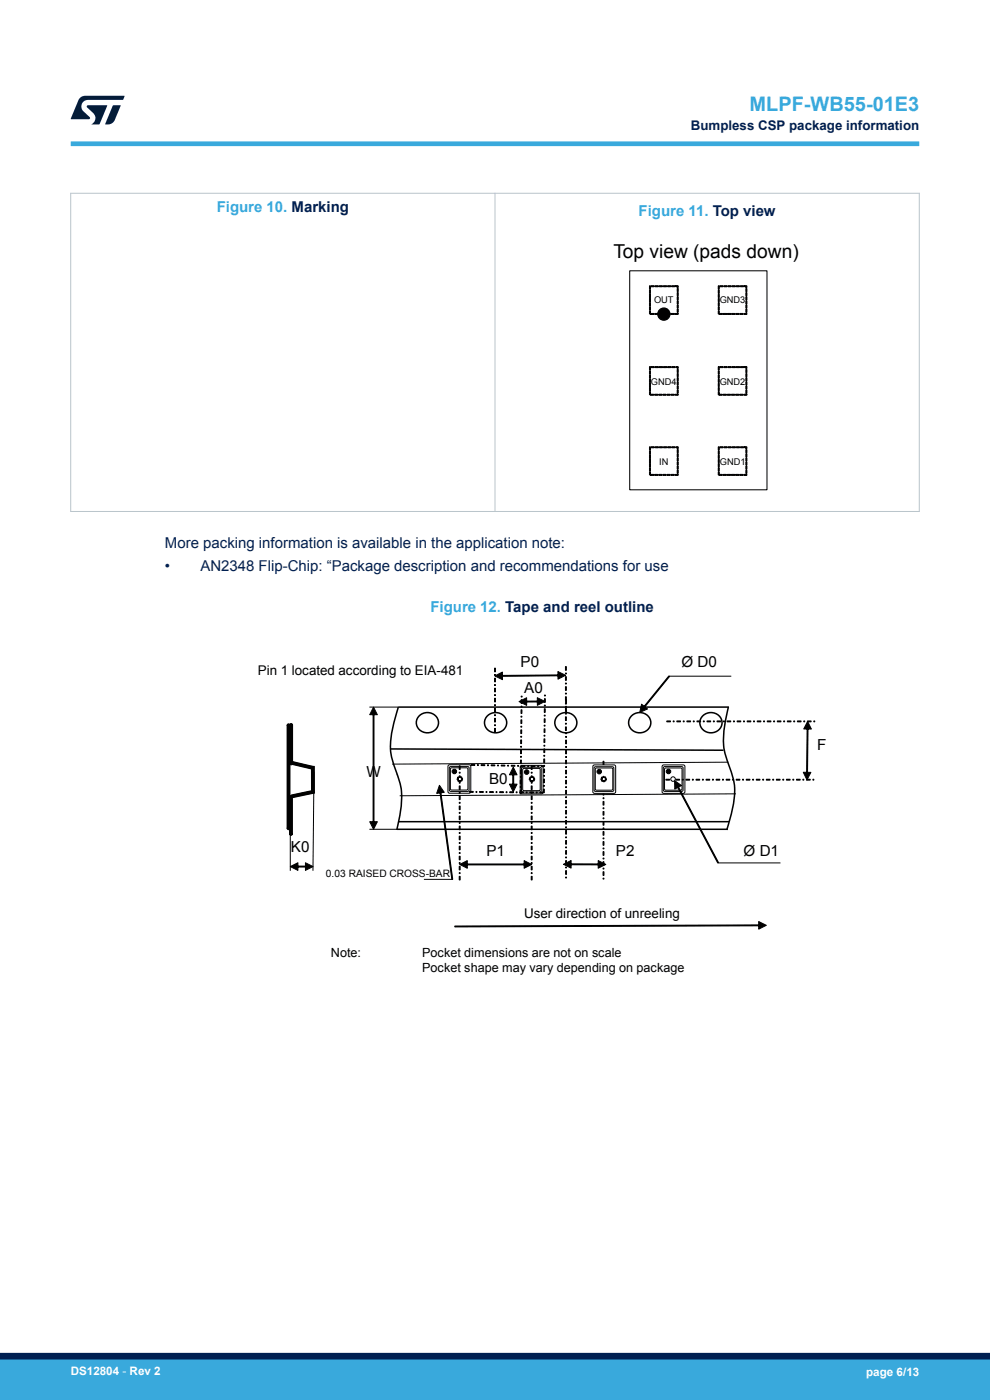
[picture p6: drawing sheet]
<svg xmlns="http://www.w3.org/2000/svg" width="210mm" height="297mm" viewBox="0 0 210 297" stroke-linecap="round" stroke-linejoin="round" font-family="sans-serif">
<path d="M133.6 57.4h29.1v46.5h-29.1z" fill="none" stroke="#010101" stroke-width=".22"/>
<path d="M137.8 65.9h.2v.7h-.2zM137.8 65.1h.2v.6h-.2zM137.8 64.2h.2v.7h-.2zM137.8 63.3h.2v.7h-.2zM137.8 62.5h.2v.6h-.2zM137.8 61.6h.2v.6h-.2zM137.8 60.6l.1 .2 .1-.1v.7h-.2zM138.1 60.6h.7v.2h-.7zM139 60.6h.6v.2h-.6zM139.9 60.6h.6v.2h-.6zM140.7 60.6h.7v.2h-.7zM141.6 60.6h.7v.2h-.7zM142.5 60.6h.6v.2h-.6zM143.4 60.6h.4l.1 .4h-.3v-.3l.2 .1h-.4zM143.6 61.2h.3v.6h-.3zM143.6 62.1h.3v.6h-.3zM143.6 62.9h.3v.7h-.3zM143.6 63.8h.3v.7h-.3zM143.6 64.7h.3v.6h-.3zM143.6 65.6h.3v.6h-.3zM143.3 66.5h.5l-.2 .1v-.2h.3v.2l-.6 .1zM142.4 66.5h.7v.2h-.7zM141.5 66.5h.7v.2h-.7zM140.6 66.5h.7v.2h-.7zM139.8 66.5h.6v.2h-.6zM138.9 66.5h.7v.2h-.7zM138 66.5h.7v.2h-.7z" fill="#010101"/>
<g fill="none" stroke="#010101" stroke-width=".21">
<path d="M137.8 65.9h.2v.7h-.2zM137.8 65.1h.2v.6h-.2zM137.8 64.2h.2v.7h-.2zM137.8 63.3h.2v.7h-.2zM137.8 62.5h.2v.6h-.2zM137.8 61.6h.2v.6h-.2zM137.8 60.6l.1 .2 .1-.1v.7h-.2zM138 66.5h.7v.2h-.7zM138.1 60.6h.7v.2h-.7zM138.9 66.5h.7v.2h-.7zM139 60.6h.6v.2h-.6zM139.8 66.5h.6v.2h-.6z"/>
<path d="M139.9 60.6h.6v.2h-.6zM140.6 66.5h.7v.2h-.7zM140.7 60.6h.7v.2h-.7zM141.5 66.5h.7v.2h-.7zM141.6 60.6h.7v.2h-.7zM142.4 66.5h.7v.2h-.7zM142.5 60.6h.6v.2h-.6zM143.3 66.5h.5l-.2 .1v-.2h.3v.2l-.6 .1zM143.4 60.6h.4l.1 .4h-.3v-.3l.2 .1h-.4zM143.6 61.2h.3v.6h-.3zM143.6 62.1h.3v.6h-.3zM143.6 62.9h.3v.7h-.3z"/>
<path d="M143.6 63.8h.3v.7h-.3zM143.6 64.7h.3v.6h-.3zM143.6 65.6h.3v.6h-.3z"/>
</g>
<path d="M152.4 65.9h.2v.7h-.2zM152.4 65.1h.2v.6h-.2zM152.4 64.2h.2v.7h-.2zM152.4 63.3h.2v.7h-.2zM152.4 62.5h.2v.6h-.2zM152.4 61.6h.2v.6h-.2zM152.4 60.6l.1 .2 .1-.1v.7h-.2zM152.7 60.6h.7v.2h-.7zM153.6 60.6h.6v.2h-.6zM154.4 60.6h.7v.2h-.7zM155.3 60.6h.7v.2h-.7zM156.2 60.6h.6v.2h-.6zM157.1 60.6h.6v.2h-.6zM157.9 60.6h.5v.4h-.2v-.3l.1 .1h-.4zM158.2 61.2h.2v.7h-.2zM158.2 62.1h.2v.6h-.2zM158.2 63h.2v.6h-.2zM158.2 63.8h.2v.7h-.2zM158.2 64.7h.2v.7h-.2zM158.2 65.6h.2v.6h-.2zM157.8 66.5h.5l-.1 .1v-.1h.2v.1l-.6 .1zM156.9 66.5h.7v.2h-.7zM156.1 66.5h.6v.2h-.6zM155.2 66.5h.7v.2h-.7zM154.3 66.5h.7v.2h-.7zM153.5 66.5h.6v.2h-.6zM152.6 66.5h.6v.2h-.6z" fill="#010101"/>
<g fill="none" stroke="#010101" stroke-width=".21">
<path d="M152.4 65.9h.2v.7h-.2zM152.4 65.1h.2v.6h-.2zM152.4 64.2h.2v.7h-.2zM152.4 63.3h.2v.7h-.2zM152.4 62.5h.2v.6h-.2zM152.4 61.6h.2v.6h-.2zM152.4 60.6l.1 .2 .1-.1v.7h-.2zM152.6 66.5h.6v.2h-.6zM152.7 60.6h.7v.2h-.7zM153.5 66.5h.6v.2h-.6zM153.6 60.6h.6v.2h-.6zM154.3 66.5h.7v.2h-.7z"/>
<path d="M154.4 60.6h.7v.2h-.7zM155.2 66.5h.7v.2h-.7zM155.3 60.6h.7v.2h-.7zM156.1 66.5h.6v.2h-.6zM156.2 60.6h.6v.2h-.6zM156.9 66.5h.7v.2h-.7zM157.1 60.6h.6v.2h-.6zM157.8 66.5h.5l-.1 .1v-.1h.2v.1l-.6 .1zM157.9 60.6h.5v.4h-.2v-.3l.1 .1h-.4zM158.2 61.2h.2v.7h-.2zM158.2 62.1h.2v.6h-.2zM158.2 63h.2v.6h-.2z"/>
<path d="M158.2 63.8h.2v.7h-.2zM158.2 64.7h.2v.7h-.2zM158.2 65.6h.2v.6h-.2z"/>
</g>
<path d="M137.8 83.1h.2v.6h-.2zM137.8 82.2h.2v.7h-.2zM137.8 81.3h.2v.7h-.2zM137.8 80.5h.2v.6h-.2zM137.8 79.6h.2v.6h-.2zM137.8 78.7h.2v.7h-.2zM137.8 77.8h.1v.2l.1-.1v.6h-.2zM138.1 77.8h.7v.2h-.7zM139 77.8h.7v.2h-.7zM139.9 77.8h.6v.2h-.6zM140.7 77.8h.7v.2h-.7zM141.6 77.8h.7v.2h-.7zM142.5 77.8h.7v.2h-.7zM143.4 77.8h.4l.1 .3h-.3v-.2l.2 .1h-.4zM143.6 78.4h.3v.6h-.3zM143.6 79.2h.3v.7h-.3zM143.6 80.1h.3v.7h-.3zM143.6 81h.3v.6h-.3zM143.6 81.9h.3v.6h-.3zM143.6 82.7h.3v.7h-.3zM143.2 83.6h.6l-.2 .1v-.1h.3v.1l-.7 .2zM142.4 83.6h.6v.3h-.6zM141.5 83.6h.6v.3h-.6zM140.6 83.6h.7v.3h-.7zM139.7 83.6h.7v.3h-.7zM138.9 83.6h.6v.3h-.6zM138 83.6h.6v.3h-.6z" fill="#010101"/>
<g fill="none" stroke="#010101" stroke-width=".21">
<path d="M137.8 79.6h.2v.6h-.2zM137.8 78.7h.2v.7h-.2zM137.8 77.8h.1v.2l.1-.1v.6h-.2zM138.1 77.8h.7v.2h-.7zM139 77.8h.7v.2h-.7zM139.9 77.8h.6v.2h-.6zM140.7 77.8h.7v.2h-.7zM141.6 77.8h.7v.2h-.7zM142.5 77.8h.7v.2h-.7zM143.4 77.8h.4l.1 .3h-.3v-.2l.2 .1h-.4zM143.6 78.4h.3v.6h-.3zM143.6 79.2h.3v.7h-.3z"/>
<path d="M137.8 83.1h.2v.6h-.2zM137.8 82.2h.2v.7h-.2zM137.8 81.3h.2v.7h-.2zM137.8 80.5h.2v.6h-.2zM138 83.6h.6v.3h-.6zM138.9 83.6h.6v.3h-.6zM139.7 83.6h.7v.3h-.7zM140.6 83.6h.7v.3h-.7zM141.5 83.6h.6v.3h-.6zM142.4 83.6h.6v.3h-.6zM143.2 83.6h.6l-.2 .1v-.1h.3v.1l-.7 .2zM143.6 80.1h.3v.7h-.3z"/>
<path d="M143.6 81h.3v.6h-.3zM143.6 81.9h.3v.6h-.3zM143.6 82.7h.3v.7h-.3z"/>
</g>
<path d="M152.4 83.1h.2v.6h-.2zM152.4 82.2h.2v.7h-.2zM152.4 81.3h.2v.7h-.2zM152.4 80.5h.2v.6h-.2zM152.4 79.6h.2v.6h-.2zM152.4 78.7h.2v.7h-.2zM152.4 77.8h.1v.2l.1-.1v.6h-.2zM152.7 77.8h.7v.2h-.7zM153.6 77.8h.6v.2h-.6zM154.5 77.8h.6v.2h-.6zM155.3 77.8h.7v.2h-.7zM156.2 77.8h.7v.2h-.7zM157.1 77.8h.6v.2h-.6zM158 77.8h.4v.4h-.2v-.3l.1 .1h-.3zM158.2 78.4h.2v.6h-.2zM158.2 79.3h.2v.6h-.2zM158.2 80.1h.2v.7h-.2zM158.2 81h.2v.7h-.2zM158.2 81.9h.2v.6h-.2zM158.2 82.8h.2v.6h-.2zM157.8 83.6h.5l-.1 .1 .2-.1v.1l-.6 .2zM156.9 83.6h.7v.3h-.7zM156 83.6h.7v.3h-.7zM155.2 83.6h.6v.3h-.6zM154.3 83.6h.6v.3h-.6zM153.4 83.6h.7v.3h-.7zM152.5 83.6h.7v.3h-.7z" fill="#010101"/>
<g fill="none" stroke="#010101" stroke-width=".21">
<path d="M152.4 79.6h.2v.6h-.2zM152.4 78.7h.2v.7h-.2zM152.4 77.8h.1v.2l.1-.1v.6h-.2zM152.7 77.8h.7v.2h-.7zM153.6 77.8h.6v.2h-.6zM154.5 77.8h.6v.2h-.6zM155.3 77.8h.7v.2h-.7zM156.2 77.8h.7v.2h-.7zM157.1 77.8h.6v.2h-.6zM158 77.8h.4v.4h-.2v-.3l.1 .1h-.3zM158.2 78.4h.2v.6h-.2zM158.2 79.3h.2v.6h-.2z"/>
<path d="M152.4 83.1h.2v.6h-.2zM152.4 82.2h.2v.7h-.2zM152.4 81.3h.2v.7h-.2zM152.4 80.5h.2v.6h-.2zM152.5 83.6h.7v.3h-.7zM153.4 83.6h.7v.3h-.7zM154.3 83.6h.6v.3h-.6zM155.2 83.6h.6v.3h-.6zM156 83.6h.7v.3h-.7zM156.9 83.6h.7v.3h-.7zM157.8 83.6h.5l-.1 .1 .2-.1v.1l-.6 .2zM158.2 80.1h.2v.7h-.2z"/>
<path d="M158.2 81h.2v.7h-.2zM158.2 81.9h.2v.6h-.2zM158.2 82.8h.2v.6h-.2z"/>
</g>
<path d="M137.8 100.1h.2v.6h-.2zM137.8 99.2h.2v.7h-.2zM137.8 98.3h.2v.7h-.2zM137.8 97.5h.2v.6h-.2zM137.8 96.6h.2v.7h-.2zM137.8 95.7h.2v.7h-.2zM137.8 94.8h.1v.2l.1-.1v.6h-.2zM138.1 94.8h.7v.2h-.7zM139 94.8h.7v.2h-.7zM139.9 94.8h.6v.2h-.6zM140.7 94.8h.7v.2h-.7zM141.6 94.8h.7v.2h-.7zM142.5 94.8h.7v.2h-.7zM143.4 94.8h.4l.1 .4h-.3v-.3l.2 .1h-.4zM143.6 95.4h.3v.6h-.3zM143.6 96.2h.3v.7h-.3zM143.6 97.1h.3v.7h-.3zM143.6 98h.3v.6h-.3zM143.6 98.9h.3v.6h-.3zM143.6 99.7h.3v.7h-.3zM143.2 100.6h.6l-.2 .1v-.1h.3v.1l-.7 .2zM142.4 100.6h.6v.3h-.6zM141.5 100.6h.6v.3h-.6zM140.6 100.6h.7v.3h-.7zM139.7 100.6h.7v.3h-.7zM138.9 100.6h.6v.3h-.6zM138 100.6h.6v.3h-.6z" fill="#010101"/>
<g fill="none" stroke="#010101" stroke-width=".21">
<path d="M137.8 99.2h.2v.7h-.2zM137.8 98.3h.2v.7h-.2zM137.8 97.5h.2v.6h-.2zM137.8 96.6h.2v.7h-.2zM137.8 95.7h.2v.7h-.2zM137.8 94.8h.1v.2l.1-.1v.6h-.2zM138.1 94.8h.7v.2h-.7zM139 94.8h.7v.2h-.7zM139.9 94.8h.6v.2h-.6zM140.7 94.8h.7v.2h-.7zM141.6 94.8h.7v.2h-.7zM142.5 94.8h.7v.2h-.7z"/>
<path d="M143.4 94.8h.4l.1 .4h-.3v-.3l.2 .1h-.4zM143.6 95.4h.3v.6h-.3zM143.6 96.2h.3v.7h-.3zM143.6 97.1h.3v.7h-.3zM143.6 98h.3v.6h-.3zM143.6 98.9h.3v.6h-.3zM143.6 99.7h.3v.7h-.3zM137.8 100.1h.2v.6h-.2zM138 100.6h.6v.3h-.6zM138.9 100.6h.6v.3h-.6zM139.7 100.6h.7v.3h-.7zM140.6 100.6h.7v.3h-.7z"/>
<path d="M141.5 100.6h.6v.3h-.6zM142.4 100.6h.6v.3h-.6zM143.2 100.6h.6l-.2 .1v-.1h.3v.1l-.7 .2z"/>
</g>
<path d="M152.4 100.1h.2v.6h-.2zM152.4 99.2h.2v.7h-.2zM152.4 98.3h.2v.7h-.2zM152.4 97.5h.2v.6h-.2zM152.4 96.6h.2v.7h-.2zM152.4 95.7h.2v.7h-.2zM152.4 94.8h.1v.2l.1-.1v.6h-.2zM152.7 94.8h.7v.2h-.7zM153.6 94.8h.6v.2h-.6zM154.5 94.8h.6v.2h-.6zM155.3 94.8h.7v.2h-.7zM156.2 94.8h.7v.2h-.7zM157.1 94.8h.6v.2h-.6zM158 94.8h.4v.4h-.2v-.3l.1 .1h-.3zM158.2 95.4h.2v.6h-.2zM158.2 96.3h.2v.6h-.2zM158.2 97.1h.2v.7h-.2zM158.2 98h.2v.7h-.2zM158.2 98.9h.2v.6h-.2zM158.2 99.8h.2v.6h-.2zM157.8 100.6h.5l-.1 .1 .2-.1v.1l-.6 .2zM156.9 100.6h.7v.3h-.7zM156 100.6h.7v.3h-.7zM155.2 100.6h.6v.3h-.6zM154.3 100.6h.6v.3h-.6zM153.4 100.6h.7v.3h-.7zM152.5 100.6h.7v.3h-.7z" fill="#010101"/>
<g fill="none" stroke="#010101" stroke-width=".21">
<path d="M152.4 99.2h.2v.7h-.2zM152.4 98.3h.2v.7h-.2zM152.4 97.5h.2v.6h-.2zM152.4 96.6h.2v.7h-.2zM152.4 95.7h.2v.7h-.2zM152.4 94.8h.1v.2l.1-.1v.6h-.2zM152.7 94.8h.7v.2h-.7zM153.6 94.8h.6v.2h-.6zM154.5 94.8h.6v.2h-.6zM155.3 94.8h.7v.2h-.7zM156.2 94.8h.7v.2h-.7zM157.1 94.8h.6v.2h-.6z"/>
<path d="M158 94.8h.4v.4h-.2v-.3l.1 .1h-.3zM158.2 95.4h.2v.6h-.2zM158.2 96.3h.2v.6h-.2zM158.2 97.1h.2v.7h-.2zM158.2 98h.2v.7h-.2zM158.2 98.9h.2v.6h-.2zM158.2 99.8h.2v.6h-.2zM152.4 100.1h.2v.6h-.2zM152.5 100.6h.7v.3h-.7zM153.4 100.6h.7v.3h-.7zM154.3 100.6h.6v.3h-.6zM155.2 100.6h.6v.3h-.6z"/>
<path d="M156 100.6h.7v.3h-.7zM156.9 100.6h.7v.3h-.7zM157.8 100.6h.5l-.1 .1 .2-.1v.1l-.6 .2z"/>
</g>
<circle cx="140.8" cy="66.6" r="1.28" fill="#010101"/>
<circle cx="140.8" cy="66.6" r="1.28" fill="none" stroke="#010101" stroke-width=".29"/>
<path d="M14.9 41h180.2M15 40.9v67.7M105 40.9v67.7M195 40.9v67.7M14.9 108.5h180.2" fill="none" stroke="#b9c4ca" stroke-width=".21"/>
<path d="M96.5 196.4v.2l64.7-.2v-.2zM160.9 195.5v1.6l1.7-.8z" fill="#010101"/>
<path d="M96.5 196.4l64.7-.2v.2l-64.7 .2zM160.9 195.5l1.7 .8-1.7 .8z" fill="none" stroke="#010101" stroke-width=".21"/>
<path d="M140.6 162.3h4.4l.2 .1 .1 5.6-.2 .3h-4.3l-.3-.2-.1-5.5z" fill-rule="evenodd" fill="#fff"/>
<path d="M140.6 162.3h4.4l.2 .1 .1 5.6-.2 .3h-4.3l-.3-.2-.1-5.5z" fill="none" stroke="#010101" stroke-width=".21"/>
<path d="M140.7 162.8l.3-.2h3.6l.3 .2v4.8l-.1 .3h-3.8l-.3-.2z" fill-rule="evenodd" fill="#fff"/>
<path d="M140.7 162.8l.3-.2h3.6l.3 .2v4.8l-.1 .3h-3.8l-.3-.2z" fill="none" stroke="#010101" stroke-width=".21"/>
<path d="M141 163l.2-.1 3.4 .1v4.6h-3.4l-.2-.1z" fill-rule="evenodd" fill="#fff"/>
<path d="M141 163l.2-.1 3.4 .1v4.6h-3.4l-.2-.1z" fill="none" stroke="#010101" stroke-width=".21"/>
<circle cx="141.8" cy="163.7" r=".48" fill="#010101"/>
<circle cx="141.8" cy="163.7" r=".48" fill="none" stroke="#010101" stroke-width=".21"/>
<path d="M143.6 166.8l.2-.1 8.6 16.3-.1 .1zM143.1 165.6l1.5 1-1.5 .8z" fill="#010101"/>
<path d="M143.1 165.6l1.5 1-1.5 .8zM143.6 166.8l.2-.1 8.6 16.3-.1 .1z" fill="none" stroke="#010101" stroke-width=".21"/>
<path d="M95.1 162.4l.3-.2h4.1l.3 .2 .1 5.5-.2 .3-4.3 .1-.3-.2z" fill-rule="evenodd" fill="#fff"/>
<path d="M95.1 162.4l.3-.2h4.1l.3 .2 .1 5.5-.2 .3-4.3 .1-.3-.2z" fill="none" stroke="#010101" stroke-width=".21"/>
<circle cx="158.4" cy="165.3" r="1.53" fill="#fff"/>
<circle cx="158.4" cy="165.3" r="1.53" fill="none" stroke="#010101" stroke-width=".32"/>
<circle cx="83.4" cy="165.2" r=".71" fill="#fff"/>
<circle cx="83.4" cy="165.2" r=".71" fill="none" stroke="#010101" stroke-width=".32"/>
<path d="M95.4 162.8l.2-.2h3.6l.3 .2v4.8l-.1 .3h-3.8l-.2-.2z" fill-rule="evenodd" fill="#fff"/>
<path d="M95.4 162.8l.2-.2h3.6l.3 .2v4.8l-.1 .3h-3.8l-.2-.2z" fill="none" stroke="#010101" stroke-width=".21"/>
<path d="M95.6 163l.2-.1h3.2l.2 .1 .1 4.3-.2 .3h-3.3l-.2-.1z" fill-rule="evenodd" fill="#fff"/>
<path d="M95.6 163l.2-.1h3.2l.2 .1 .1 4.3-.2 .3h-3.3l-.2-.1z" fill="none" stroke="#010101" stroke-width=".21"/>
<path d="M89 151.8a2.29 2.29 0 0 1 3-.3 2.29 2.29 0 0 1 .7 2.9 2.36 2.36 0 0 1-2.8 .9 2.36 2.36 0 0 1-1.5-2.6z" fill-rule="evenodd" fill="#fff"/>
<path d="M84.5 150h70.1M89 151.8a2.29 2.29 0 0 1 3-.3 2.29 2.29 0 0 1 .7 2.9 2.36 2.36 0 0 1-2.8 .9 2.36 2.36 0 0 1-1.5-2.6zM84.3 175.9h70.1" fill="none" stroke="#010101" stroke-width=".32"/>
<path d="M106.3 143.3v.2l12.3-.1v-.2zM105 143.4l1.6 .8v-1.6zM118.3 142.5l.1 1.6 1.6-.8z" fill="#010101"/>
<path d="M105 143.4l1.6-.8v1.6zM106.3 143.3l12.3-.1v.2l-12.3 .1zM118.3 142.5l1.7 .8-1.6 .8z" fill="none" stroke="#010101" stroke-width=".21"/>
<path d="M97.4 162.5v.7h.2v-.7zM97.4 163.8v.2h.2v-.2zM97.4 164.6v.8h.2v-.8zM97.4 166v.1h.2v-.1zM97.4 166.7v.8h.2v-.8zM97.4 168.1v.2h.2v-.2zM97.4 168.9v.7h.2v-.7zM97.4 170.2v.2h.2v-.2zM97.4 171v.8h.2v-.8zM97.4 172.3v.2h.2v-.2zM97.4 173.1v.8h.2v-.8zM97.4 174.5v.2h.2v-.2zM97.4 175.3v.7h.2v-.7zM97.4 176.6v.2h.2v-.2zM97.4 177.4v.8h.2v-.8zM97.4 178.7v.2h.2v-.2zM97.4 179.5v.8h.2v-.8zM97.4 180.9v.2h.2v-.2zM97.4 181.6v.8h.2v-.8zM97.4 183v.2h.2v-.2zM97.4 183.8v.7h.2v-.7zM97.4 185.1v.2h.2v-.2zM97.4 185.9v.8h.2v-.8z" fill="#010101"/>
<g fill="none" stroke="#010101" stroke-width=".21">
<path d="M97.4 162.5h.2v.7h-.2zM97.4 163.8h.2v.2h-.2zM97.4 164.6h.2v.8h-.2zM97.4 166h.2v.1h-.2zM97.4 166.7h.2v.8h-.2zM97.4 168.1h.2v.2h-.2zM97.4 168.9h.2v.7h-.2zM97.4 170.2h.2v.2h-.2zM97.4 171h.2v.8h-.2zM97.4 172.3h.2v.2h-.2zM97.4 173.1h.2v.8h-.2zM97.4 174.5h.2v.2h-.2z"/>
<path d="M97.4 175.3h.2v.7h-.2zM97.4 176.6h.2v.2h-.2zM97.4 177.4h.2v.8h-.2zM97.4 178.7h.2v.2h-.2zM97.4 179.5h.2v.8h-.2zM97.4 180.9h.2v.2h-.2zM97.4 181.6h.2v.8h-.2zM97.4 183h.2v.2h-.2zM97.4 183.8h.2v.7h-.2zM97.4 185.1h.2v.2h-.2zM97.4 185.9h.2v.8h-.2z"/>
</g>
<path d="M98.9 183.3h12.6v.2h-12.6zM97.5 183.4l1.6-.8v1.6zM111.2 182.6l1.6 .8-1.6 .8z" fill="#010101"/>
<path d="M97.5 183.4l1.6-.8v1.6zM98.9 183.3h12.6v.2h-12.6zM111.2 182.6l1.6 .8-1.6 .8z" fill="none" stroke="#010101" stroke-width=".21"/>
<path d="M141.9 143.4l-5.4 6.6 .1 .2 5.4-6.7zM136.1 149.4l-.4 1.7 1.6-.7z" fill="#010101"/>
<path d="M136.1 149.4l1.2 1-1.6 .7zM141.9 143.4l.1 .1-5.4 6.7-.1-.2zM141.9 143.5h13.2M152.4 183.1h13.1" fill="none" stroke="#010101" stroke-width=".21"/>
<path d="M171.2 154.4l-.1 9.7h.2l.1-9.7zM170.4 163.8l.8 1.7 .8-1.6zM171.3 153l-.8 1.6 1.6 .1z" fill="#010101"/>
<path d="M171.2 154.4h.2l-.1 9.7h-.2zM171.3 153l.8 1.7-1.6-.1zM170.4 163.8l1.6 .1-.8 1.6z" fill="none" stroke="#010101" stroke-width=".21"/>
<path d="M120 148.5v.8h.2v-.8zM120 149.8v.2h.2v-.2zM120 150.6v.8h.2v-.8zM120 152v.2h.2v-.2zM120 152.7v.8h.2v-.8zM120 154.1v.2h.2v-.2zM120 154.9v.8h.2v-.8zM120 156.2v.2h.2v-.2zM120 157v.8h.2v-.8zM120 158.4v.2h.2v-.2zM120 159.1v.8h.2v-.8zM120 160.5v.2h.2v-.2zM120 161.3v.7h.2v-.7zM120 162.6v.2h.2v-.2zM120 163.4v.8h.2v-.8zM120 164.8v.2h.2v-.2zM120 165.5v.8h.2v-.8zM120 166.9v.2h.2v-.2zM120 167.7v.7h.2v-.7zM120 169v.2h.2v-.2zM120 169.8v.8h.2v-.8zM120 171.2v.1h.2v-.1zM120 171.9v.8h.2v-.8zM120 173.3v.2h.2v-.2zM120 174.1v.7h.2v-.7zM120 175.4v.2h.2v-.2zM120 176.2v.8h.2v-.8zM120 177.5v.2h.2v-.2zM120 178.3v.8h.2v-.8zM120 179.7v.2h.2v-.2zM120 180.4v.8h.2v-.8zM120 181.8v.2h.2v-.2zM120 182.6v.8h.2v-.8zM120 183.9v.2h.2v-.2zM120 184.7v.8h.2v-.8zM120 186.1v.2h.2v-.2z" fill="#010101"/>
<g fill="none" stroke="#010101" stroke-width=".21">
<path d="M120 148.5h.2v.8h-.2zM120 149.8h.2v.2h-.2zM120 150.6h.2v.8h-.2zM120 152h.2v.2h-.2zM120 152.7h.2v.8h-.2zM120 154.1h.2v.2h-.2zM120 154.9h.2v.8h-.2zM120 156.2h.2v.2h-.2zM120 157h.2v.8h-.2zM120 158.4h.2v.2h-.2zM120 159.1h.2v.8h-.2zM120 160.5h.2v.2h-.2z"/>
<path d="M120 161.3h.2v.7h-.2zM120 162.6h.2v.2h-.2zM120 163.4h.2v.8h-.2zM120 164.8h.2v.2h-.2zM120 165.5h.2v.8h-.2zM120 166.9h.2v.2h-.2zM120 167.7h.2v.7h-.2zM120 169h.2v.2h-.2zM120 169.8h.2v.8h-.2zM120 171.2h.2v.1h-.2zM120 171.9h.2v.8h-.2zM120 173.3h.2v.2h-.2z"/>
<path d="M120 174.1h.2v.7h-.2zM120 175.4h.2v.2h-.2zM120 176.2h.2v.8h-.2zM120 177.5h.2v.2h-.2zM120 178.3h.2v.8h-.2zM120 179.7h.2v.2h-.2zM120 180.4h.2v.8h-.2zM120 181.8h.2v.2h-.2zM120 182.6h.2v.8h-.2zM120 183.9h.2v.2h-.2zM120 184.7h.2v.8h-.2zM120 186.1h.2v.2h-.2z"/>
</g>
<path d="M127.9 161.5h.2v.8h-.2zM127.9 162.9h.2v.1h-.2zM127.9 163.6h.2v.8h-.2zM127.9 165h.2v.2h-.2zM127.9 165.8h.2v.7h-.2zM127.9 167.1h.2v.2h-.2zM127.9 167.9h.2v.8h-.2zM127.9 169.2h.2v.2h-.2zM127.9 170h.2v.8h-.2zM127.9 171.4h.2v.2h-.2zM127.9 172.2h.2v.7h-.2zM127.9 173.5h.2v.2h-.2zM127.9 174.3h.2v.8h-.2zM127.9 175.6h.2v.2h-.2zM127.9 176.4h.2v.8h-.2zM127.9 177.8h.2v.2h-.2zM127.9 178.5h.2v.8h-.2zM127.9 179.9h.2v.2h-.2zM127.9 180.7h.2v.7h-.2zM127.9 182h.2v.2h-.2zM127.9 182.8h.2v.8h-.2zM127.9 184.2h.2v.2h-.2zM127.9 184.9h.2v.8h-.2zM127.9 186.3h.2v.2h-.2z" fill="#010101"/>
<g fill="none" stroke="#010101" stroke-width=".21">
<path d="M127.9 161.5h.2v.8h-.2zM127.9 162.9h.2v.1h-.2zM127.9 163.6h.2v.8h-.2zM127.9 165h.2v.2h-.2zM127.9 165.8h.2v.7h-.2zM127.9 167.1h.2v.2h-.2zM127.9 167.9h.2v.8h-.2zM127.9 169.2h.2v.2h-.2zM127.9 170h.2v.8h-.2zM127.9 171.4h.2v.2h-.2zM127.9 172.2h.2v.7h-.2zM127.9 173.5h.2v.2h-.2z"/>
<path d="M127.9 174.3h.2v.8h-.2zM127.9 175.6h.2v.2h-.2zM127.9 176.4h.2v.8h-.2zM127.9 177.8h.2v.2h-.2zM127.9 178.5h.2v.8h-.2zM127.9 179.9h.2v.2h-.2zM127.9 180.7h.2v.7h-.2zM127.9 182h.2v.2h-.2zM127.9 182.8h.2v.8h-.2zM127.9 184.2h.2v.2h-.2zM127.9 184.9h.2v.8h-.2zM127.9 186.3h.2v.2h-.2z"/>
</g>
<path d="M82.9 158.9l70.6 .3M84.5 174.3h70.1" fill="none" stroke="#010101" stroke-width=".32"/>
<circle cx="83.5" cy="164.7" r=".71" fill="#fff"/>
<circle cx="83.5" cy="164.7" r=".71" fill="none" stroke="#010101" stroke-width=".32"/>
<path d="M72.3 150.1l12-.2-.8 3.1-.8 4.9 .1 1.9 .9 2.6 .6 2.6a6.7 6.7 0 0 1 .8 3.6l.1 1-.4 2.8-.7 3.5h-11.8z" fill-rule="evenodd" fill="#fff"/>
<path d="M84.5 150a25.7 25.7 0 0 0-1.6 9.8l.4 1.8a21.3 21.3 0 0 1 1.9 8.1l-.3 2.8-.7 3.6" fill="none" stroke="#010101" stroke-width=".32"/>
<circle cx="156.4" cy="161.3" r="1.52" fill="#fff"/>
<circle cx="156.4" cy="161.3" r="1.52" fill="none" stroke="#010101" stroke-width=".32"/>
<path d="M154.6 150.2h11.8l-.1 25.7-11.9 .2 .7-3 .9-5-.1-1.9-.9-2.5-.6-2.6a6.7 6.7 0 0 1-.9-3.6v-1.1l.4-2.7z" fill-rule="evenodd" fill="#fff"/>
<path d="M154.5 150a24 24 0 0 0-.9 9.1l.2 .8a35 35 0 0 1 2 7.2 28.1 28.1 0 0 1-1.6 9" fill="none" stroke="#010101" stroke-width=".32"/>
<path d="M141.3 165.3h.7v.2h-.7zM142.6 165.3h.2v.2h-.2zM143.4 165.3h.8v.2h-.8zM144.7 165.3h.2v.2h-.2zM145.5 165.3h.8v.2h-.8zM146.9 165.3h.2v.2h-.2zM147.6 165.3h.8v.2h-.8zM149 165.3h.2v.2h-.2zM149.8 165.3h.7v.2h-.7zM151.1 165.3h.2v.2h-.2zM151.9 165.3h.8v.2h-.8zM153.3 165.3h.2v.2h-.2zM154 165.3h.8v.2h-.8zM155.4 165.3h.2v.2h-.2zM156.2 165.3h.7v.2h-.7zM157.5 165.3h.2v.2h-.2zM158.3 165.3h.8v.2h-.8zM159.7 165.3h.1v.2h-.1zM160.4 165.3h.8v.2h-.8zM161.8 165.3h.2v.2h-.2zM162.6 165.3h.7v.2h-.7zM163.9 165.3h.2v.2h-.2zM164.7 165.3h.8v.2h-.8zM166 165.3h.2v.2h-.2zM166.8 165.3h.8v.2h-.8zM168.2 165.3h.2v.2h-.2zM169 165.3h.7v.2h-.7zM170.3 165.3h.2v.2h-.2zM171.1 165.3h.8v.2h-.8zM172.4 165.3h.2v.2h-.2z" fill="#010101"/>
<g fill="none" stroke="#010101" stroke-width=".21">
<path d="M61.6 175.4v9.3M66.6 163.7l-.2 21M141.3 165.3h.7v.2h-.7zM142.6 165.3h.2v.2h-.2zM143.4 165.3h.8v.2h-.8zM144.7 165.3h.2v.2h-.2zM145.5 165.3h.8v.2h-.8zM146.9 165.3h.2v.2h-.2zM147.6 165.3h.8v.2h-.8zM149 165.3h.2v.2h-.2zM149.8 165.3h.7v.2h-.7zM151.1 165.3h.2v.2h-.2z"/>
<path d="M151.9 165.3h.8v.2h-.8zM153.3 165.3h.2v.2h-.2zM154 165.3h.8v.2h-.8zM155.4 165.3h.2v.2h-.2zM156.2 165.3h.7v.2h-.7zM157.5 165.3h.2v.2h-.2zM158.3 165.3h.8v.2h-.8zM159.7 165.3h.1v.2h-.1zM160.4 165.3h.8v.2h-.8zM161.8 165.3h.2v.2h-.2zM162.6 165.3h.7v.2h-.7zM163.9 165.3h.2v.2h-.2z"/>
<path d="M164.7 165.3h.8v.2h-.8zM166 165.3h.2v.2h-.2zM166.8 165.3h.8v.2h-.8zM168.2 165.3h.2v.2h-.2zM169 165.3h.7v.2h-.7zM170.3 165.3h.2v.2h-.2zM171.1 165.3h.8v.2h-.8zM172.4 165.3h.2v.2h-.2z"/>
</g>
<path d="M62.9 183.7v.2h2.2v-.2zM64.8 183v1.6l1.6-.8zM61.6 183.8l1.6 .8v-1.6z" fill="#010101"/>
<path d="M61.6 183.8l1.6-.8v1.6zM62.9 183.7h2.2v.2h-2.2zM64.8 183l1.6 .8-1.6 .8z" fill="none" stroke="#010101" stroke-width=".21"/>
<path d="M61.3 153.9h.2v21.8h-.2zM60.9 153.9h.2v21.8h-.2zM60.9 153.7l.3-.1 .3 .3h-.6zM60.9 175.7h.6l-.3 .3z" fill="#010101"/>
<path d="M60.9 153.9h.2v21.8h-.2zM60.9 153.7l.3-.1 .3 .3h-.6zM61.3 153.9h.2v21.8h-.2zM60.9 175.7h.6l-.3 .3z" fill="none" stroke="#010101" stroke-width=".21"/>
<path d="M61.9 153.8h.2v8.1h-.2zM61.4 153.8h.3v8.1h-.3zM61.6 153.5h.3l.2 .3h-.7zM61.4 161.9h.7l-.3 .4z" fill="#010101"/>
<path d="M61.4 153.8h.3v8.1h-.3zM61.6 153.5h.3l.2 .3h-.7zM61.9 153.8h.2v8.1h-.2zM61.4 161.9h.7l-.3 .4z" fill="none" stroke="#010101" stroke-width=".21"/>
<path d="M61.8 169.1h.2v7.8h-.2zM61.4 169.1h.2v7.8h-.2zM61.6 168.8h.3l.1 .3h-.6zM61.4 176.9h.6l-.3 .3z" fill="#010101"/>
<path d="M78.4 150h6.1M61.4 169.1h.2v7.8h-.2zM61.4 176.9h.6l-.3 .3zM61.6 168.8h.3l.1 .3h-.6zM61.8 169.1h.2v7.8h-.2zM78.4 175.9h6.1" fill="none" stroke="#010101" stroke-width=".21"/>
<path d="M79.1 151.4v23.2h.2v-23.2zM78.4 174.3l.8 1.6 .8-1.6zM79.2 150l-.8 1.6h1.6z" fill="#010101"/>
<path d="M79.1 151.4h.2v23.2h-.2zM79.2 150l.8 1.6h-1.6zM78.4 174.3h1.6l-.8 1.6z" fill="none" stroke="#010101" stroke-width=".21"/>
<path d="M103.5 151.8a2.29 2.29 0 0 1 2.9-.3 2.29 2.29 0 0 1 .8 2.9 2.36 2.36 0 0 1-2.9 .9 2.36 2.36 0 0 1-1.4-2.6z" fill-rule="evenodd" fill="#fff"/>
<path d="M103.5 151.8a2.29 2.29 0 0 1 2.9-.3 2.29 2.29 0 0 1 .8 2.9 2.36 2.36 0 0 1-2.9 .9 2.36 2.36 0 0 1-1.4-2.6z" fill="none" stroke="#010101" stroke-width=".32"/>
<path d="M118.4 151.8a2.25 2.25 0 0 1 3.1-.1 2.25 2.25 0 0 1 .2 3.1 2.25 2.25 0 0 1-3.2 .2 2.25 2.25 0 0 1-.1-3.2z" fill-rule="evenodd" fill="#fff"/>
<path d="M118.4 151.8a2.25 2.25 0 0 1 3.1-.1 2.25 2.25 0 0 1 .2 3.1 2.25 2.25 0 0 1-3.2 .2 2.25 2.25 0 0 1-.1-3.2z" fill="none" stroke="#010101" stroke-width=".32"/>
<path d="M134 151.8a2.29 2.29 0 0 1 3-.3 2.29 2.29 0 0 1 .7 2.9 2.36 2.36 0 0 1-2.8 .9 2.36 2.36 0 0 1-1.5-2.6z" fill-rule="evenodd" fill="#fff"/>
<path d="M134 151.8a2.29 2.29 0 0 1 3-.3 2.29 2.29 0 0 1 .7 2.9 2.36 2.36 0 0 1-2.8 .9 2.36 2.36 0 0 1-1.5-2.6z" fill="none" stroke="#010101" stroke-width=".32"/>
<path d="M149.1 151.8a2.29 2.29 0 0 1 3-.3 2.29 2.29 0 0 1 .7 2.9 2.36 2.36 0 0 1-2.8 .9 2.36 2.36 0 0 1-1.5-2.6z" fill-rule="evenodd" fill="#fff"/>
<path d="M149.1 151.8a2.29 2.29 0 0 1 3-.3 2.29 2.29 0 0 1 .7 2.9 2.36 2.36 0 0 1-2.8 .9 2.36 2.36 0 0 1-1.5-2.6z" fill="none" stroke="#010101" stroke-width=".32"/>
<circle cx="96.4" cy="163.7" r=".48" fill="#010101"/>
<circle cx="96.4" cy="163.7" r=".48" fill="none" stroke="#010101" stroke-width=".21"/>
<path d="M110.4 162.5l.3-.1h4.2l.3 .1v5.6l-.2 .3h-4.3l-.3-.2z" fill-rule="evenodd" fill="#fff"/>
<path d="M110.4 162.5l.3-.1h4.2l.3 .1v5.6l-.2 .3h-4.3l-.3-.2z" fill="none" stroke="#010101" stroke-width=".21"/>
<path d="M110.8 162.8h3.7l.3 .1v4.8l-.1 .3h-3.8l-.2-.1-.1-4.9z" fill-rule="evenodd" fill="#fff"/>
<path d="M110.8 162.8h3.7l.3 .1v4.8l-.1 .3h-3.8l-.2-.1-.1-4.9z" fill="none" stroke="#010101" stroke-width=".21"/>
<path d="M110.9 163.1l.2-.1h3.2l.3 .1v4.4l-.1 .2h-3.4l-.2-.1z" fill-rule="evenodd" fill="#fff"/>
<path d="M110.9 163.1l.2-.1h3.2l.3 .1v4.4l-.1 .2h-3.4l-.2-.1z" fill="none" stroke="#010101" stroke-width=".21"/>
<circle cx="111.7" cy="163.8" r=".48" fill="#010101"/>
<circle cx="111.7" cy="163.8" r=".48" fill="none" stroke="#010101" stroke-width=".21"/>
<path d="M125.8 162.4l.3-.1h4.2l.3 .1v5.6l-.2 .3h-4.3l-.3-.2z" fill-rule="evenodd" fill="#fff"/>
<path d="M125.8 162.4l.3-.1h4.2l.3 .1v5.6l-.2 .3h-4.3l-.3-.2z" fill="none" stroke="#010101" stroke-width=".21"/>
<path d="M126.2 162.7h3.7l.3 .1v4.8l-.1 .3h-3.8l-.2-.2-.1-4.7z" fill-rule="evenodd" fill="#fff"/>
<path d="M126.2 162.7h3.7l.3 .1v4.8l-.1 .3h-3.8l-.2-.2-.1-4.7z" fill="none" stroke="#010101" stroke-width=".21"/>
<path d="M126.3 163l.2-.1 3.4 .1v4.6h-3.4l-.2-.1z" fill-rule="evenodd" fill="#fff"/>
<path d="M126.3 163l.2-.1 3.4 .1v4.6h-3.4l-.2-.1z" fill="none" stroke="#010101" stroke-width=".21"/>
<circle cx="127.1" cy="163.7" r=".48" fill="#010101"/>
<circle cx="127.1" cy="163.7" r=".48" fill="none" stroke="#010101" stroke-width=".21"/>
<path d="M112.7 162.5v.7h.2v-.7zM112.7 163.8v.2h.2v-.2zM112.7 164.6v.8h.2v-.8zM112.7 166v.1h.2v-.1zM112.7 166.7v.8h.2v-.8zM112.7 168.1v.2h.2v-.2zM112.7 168.9v.7h.2v-.7zM112.7 170.2v.2h.2v-.2zM112.7 171v.8h.2v-.8zM112.7 172.3v.2h.2v-.2zM112.7 173.1v.8h.2v-.8zM112.7 174.5v.2h.2v-.2zM112.7 175.3v.7h.2v-.7zM112.7 176.6v.2h.2v-.2zM112.7 177.4v.8h.2v-.8zM112.7 178.7v.2h.2v-.2zM112.7 179.5v.8h.2v-.8zM112.7 180.9v.2h.2v-.2zM112.7 181.6v.8h.2v-.8zM112.7 183v.2h.2v-.2zM112.7 183.8v.7h.2v-.7zM112.7 185.1v.2h.2v-.2zM112.7 185.9v.8h.2v-.8z" fill="#010101"/>
<g fill="none" stroke="#010101" stroke-width=".21">
<path d="M112.7 162.5h.2v.7h-.2zM112.7 163.8h.2v.2h-.2zM112.7 164.6h.2v.8h-.2zM112.7 166h.2v.1h-.2zM112.7 166.7h.2v.8h-.2zM112.7 168.1h.2v.2h-.2zM112.7 168.9h.2v.7h-.2zM112.7 170.2h.2v.2h-.2zM112.7 171h.2v.8h-.2zM112.7 172.3h.2v.2h-.2zM112.7 173.1h.2v.8h-.2zM112.7 174.5h.2v.2h-.2z"/>
<path d="M112.7 175.3h.2v.7h-.2zM112.7 176.6h.2v.2h-.2zM112.7 177.4h.2v.8h-.2zM112.7 178.7h.2v.2h-.2zM112.7 179.5h.2v.8h-.2zM112.7 180.9h.2v.2h-.2zM112.7 181.6h.2v.8h-.2zM112.7 183h.2v.2h-.2zM112.7 183.8h.2v.7h-.2zM112.7 185.1h.2v.2h-.2zM112.7 185.9h.2v.8h-.2z"/>
</g>
<path d="M104.9 154.5h.2v.8h-.2zM104.9 153.8h.2v.1h-.2zM104.9 152.4h.2v.8h-.2zM104.9 151.6h.2v.2h-.2zM104.9 150.3h.2v.7h-.2zM104.9 149.5h.2v.2h-.2zM104.9 148.1h.2v.8h-.2zM104.9 147.4h.2v.2h-.2zM104.9 146h.2v.8h-.2zM104.9 145.2h.2v.2h-.2zM104.9 143.9h.2v.7h-.2zM104.9 143.1h.2v.2h-.2zM104.9 141.7h.2v.8h-.2z" fill="#010101"/>
<g fill="none" stroke="#010101" stroke-width=".21">
<path d="M104.9 154.5h.2v.8h-.2zM104.9 153.8h.2v.1h-.2zM104.9 152.4h.2v.8h-.2zM104.9 151.6h.2v.2h-.2zM104.9 150.3h.2v.7h-.2zM104.9 149.5h.2v.2h-.2zM104.9 148.1h.2v.8h-.2zM104.9 147.4h.2v.2h-.2zM104.9 146h.2v.8h-.2zM104.9 145.2h.2v.2h-.2zM104.9 143.9h.2v.7h-.2zM104.9 143.1h.2v.2h-.2z"/>
<path d="M104.9 141.7h.2v.8h-.2z"/>
</g>
<path d="M119.9 154.2h.2v.8h-.2zM119.9 153.4h.2v.2h-.2zM119.9 152.1h.2v.7h-.2zM119.9 151.3h.2v.2h-.2zM119.9 149.9h.2v.8h-.2zM119.9 149.2h.2v.2h-.2zM119.9 147.8h.2v.8h-.2zM119.9 147h.2v.2h-.2zM119.9 145.7h.2v.8h-.2zM119.9 144.9h.2v.2h-.2zM119.9 143.6h.2v.7h-.2zM119.9 142.8h.2v.2h-.2zM119.9 141.4h.2v.8h-.2z" fill="#010101"/>
<g fill="none" stroke="#010101" stroke-width=".21">
<path d="M119.9 154.2h.2v.8h-.2zM119.9 153.4h.2v.2h-.2zM119.9 152.1h.2v.7h-.2zM119.9 151.3h.2v.2h-.2zM119.9 149.9h.2v.8h-.2zM119.9 149.2h.2v.2h-.2zM119.9 147.8h.2v.8h-.2zM119.9 147h.2v.2h-.2zM119.9 145.7h.2v.8h-.2zM119.9 144.9h.2v.2h-.2zM119.9 143.6h.2v.7h-.2zM119.9 142.8h.2v.2h-.2z"/>
<path d="M119.9 141.4h.2v.8h-.2z"/>
</g>
<path d="M141.4 152.9h.8v.2h-.8zM142.8 152.9h.2v.2h-.2zM143.6 152.9h.8v.2h-.8zM144.9 152.9h.2v.2h-.2zM145.7 152.9h.8v.2h-.8zM147.1 152.9h.2v.2h-.2zM147.8 152.9h.8v.2h-.8zM149.2 152.9h.2v.2h-.2zM150 152.9h.7v.2h-.7zM151.3 152.9h.2v.2h-.2zM152.1 152.9h.8v.2h-.8zM153.5 152.9h.1v.2h-.1zM154.2 152.9h.8v.2h-.8zM155.6 152.9h.2v.2h-.2zM156.4 152.9h.7v.2h-.7zM157.7 152.9h.2v.2h-.2zM158.5 152.9h.8v.2h-.8zM159.8 152.9h.2v.2h-.2zM160.6 152.9h.8v.2h-.8zM162 152.9h.2v.2h-.2zM162.8 152.9h.7v.2h-.7zM164.1 152.9h.2v.2h-.2zM164.9 152.9h.8v.2h-.8zM166.2 152.9h.2v.2h-.2zM167 152.9h.8v.2h-.8zM168.4 152.9h.2v.2h-.2zM169.1 152.9h.8v.2h-.8zM170.5 152.9h.2v.2h-.2zM171.3 152.9h.8v.2h-.8zM172.6 152.9h.2v.2h-.2z" fill="#010101"/>
<g fill="none" stroke="#010101" stroke-width=".21">
<path d="M141.4 152.9h.8v.2h-.8zM142.8 152.9h.2v.2h-.2zM143.6 152.9h.8v.2h-.8zM144.9 152.9h.2v.2h-.2zM145.7 152.9h.8v.2h-.8zM147.1 152.9h.2v.2h-.2zM147.8 152.9h.8v.2h-.8zM149.2 152.9h.2v.2h-.2zM150 152.9h.7v.2h-.7zM151.3 152.9h.2v.2h-.2zM152.1 152.9h.8v.2h-.8zM153.5 152.9h.1v.2h-.1z"/>
<path d="M154.2 152.9h.8v.2h-.8zM155.6 152.9h.2v.2h-.2zM156.4 152.9h.7v.2h-.7zM157.7 152.9h.2v.2h-.2zM158.5 152.9h.8v.2h-.8zM159.8 152.9h.2v.2h-.2zM160.6 152.9h.8v.2h-.8zM162 152.9h.2v.2h-.2zM162.8 152.9h.7v.2h-.7zM164.1 152.9h.2v.2h-.2zM164.9 152.9h.8v.2h-.8zM166.2 152.9h.2v.2h-.2z"/>
<path d="M167 152.9h.8v.2h-.8zM168.4 152.9h.2v.2h-.2zM169.1 152.9h.8v.2h-.8zM170.5 152.9h.2v.2h-.2zM171.3 152.9h.8v.2h-.8zM172.6 152.9h.2v.2h-.2z"/>
</g>
<circle cx="97.5" cy="165.3" r=".48" fill="#fff"/>
<path d="M97.9 165.2v.2h.2v-.2zM97.8 164.8l-.1 .1 .2 .2 .1-.2zM97.4 164.7l.2 .2v-.2zM97.1 164.9l-.1 .1 .2 .1 .1-.1zM97 165.2v.2h.2v-.2zM97.1 165.6l.2 .2 .1-.2-.2-.1zM97.5 165.7v.2l.2-.1v-.2zM97.9 165.4v.3l.2-.2z" fill="#010101"/>
<path d="M97 165.2h.2v.2h-.2zM97.1 165.6l.1-.1 .2 .1-.1 .2zM97.1 164.9l.2 .1-.1 .1-.2-.1zM97.4 164.7h.2v.2zM97.5 165.7l.2-.1v.2l-.2 .1zM97.8 164.8l.2 .1-.1 .2-.2-.2zM97.9 165.4l.2 .1-.2 .2zM97.9 165.2h.2v.2h-.2z" fill="none" stroke="#010101" stroke-width=".21"/>
<circle cx="112.8" cy="165.3" r=".48" fill="#fff"/>
<path d="M113.2 165.2v.2h.2v-.2zM113.2 164.8l-.1 .1 .1 .2 .1-.2zM112.7 164.7l.2 .2v-.2zM112.4 164.9l-.1 .1 .2 .1 .1-.1zM112.3 165.2v.2h.2v-.2zM112.4 165.6l.2 .2 .1-.2-.2-.1zM112.8 165.7v.2l.2-.1v-.2zM113.2 165.4l-.1 .2 .1 .1 .2-.2z" fill="#010101"/>
<path d="M112.3 165.2h.2v.2h-.2zM112.4 165.6l.1-.1 .2 .1-.1 .2zM112.4 164.9l.2 .1-.1 .1-.2-.1zM112.7 164.7h.2v.2zM112.8 165.7l.2-.1v.2l-.2 .1zM113.2 164.8l.1 .1-.1 .2-.1-.2zM113.2 165.4l.2 .1-.2 .2-.1-.1zM113.2 165.2h.2v.2h-.2z" fill="none" stroke="#010101" stroke-width=".21"/>
<circle cx="128" cy="165.3" r=".48" fill="#fff"/>
<path d="M128.4 165.2v.2h.2v-.2zM128.4 164.8l-.1 .1 .1 .2 .1-.2zM127.9 164.7l.2 .2v-.2zM127.6 164.9v.1l.1 .1 .1-.1zM127.5 165.2v.2h.2v-.2zM127.6 165.6l.2 .2 .1-.2-.2-.1zM128 165.7v.2l.2-.1zM128.4 165.4l-.1 .2 .1 .1 .2-.2z" fill="#010101"/>
<path d="M127.5 165.2h.2v.2h-.2zM127.6 165.6l.1-.1 .2 .1-.1 .2zM127.6 164.9l.2 .1-.1 .1-.1-.1zM127.9 164.7h.2v.2zM128 165.7l.2 .1-.2 .1zM128.4 164.8l.1 .1-.1 .2-.1-.2zM128.4 165.4l.2 .1-.2 .2-.1-.1zM128.4 165.2h.2v.2h-.2z" fill="none" stroke="#010101" stroke-width=".21"/>
<circle cx="142.8" cy="165.3" r=".48" fill="#fff"/>
<circle cx="142.8" cy="165.3" r=".48" fill="none" stroke="#010101" stroke-width=".21"/>
<path d="M120.9 183.3h6.3v.2h-6.3zM119.5 183.4l1.6-.8v1.6zM126.9 182.6l1.6 .8-1.6 .8z" fill="#010101"/>
<path d="M119.5 183.4l1.6-.8v1.6zM120.9 183.3h6.3v.2h-6.3zM126.9 182.6l1.6 .8-1.6 .8z" fill="none" stroke="#010101" stroke-width=".21"/>
<path d="M62.1 161.6l4.4 1v.2l-4.4-1zM62 162l4.4 1v.2l-4.4-1z" fill="#010101"/>
<path d="M62 162l4.4 1v.2l-4.4-1zM62.1 161.6l4.4 1v.2l-4.4-1z" fill="none" stroke="#010101" stroke-width=".21"/>
<path d="M66.5 162.6h.2v5.6h-.2zM66.1 162.6h.2v5.6h-.2z" fill="#010101"/>
<path d="M66.1 162.6h.2v5.6h-.2zM66.5 162.6h.2v5.6h-.2z" fill="none" stroke="#010101" stroke-width=".21"/>
<path d="M61.9 169.1v.1l4.8-1v-.2zM61.8 168.7v.1l4.8-1v-.2z" fill="#010101"/>
<path d="M61.8 168.7l4.8-1.1v.2l-4.8 1zM61.9 169.1l4.8-1.1v.2l-4.8 1z" fill="none" stroke="#010101" stroke-width=".21"/>
<path d="M115.3 167.4v.8h.2v-.8zM115.3 166.6v.2h.2v-.2zM115.3 165.3v.7h.2v-.7zM115.3 164.5v.2h.2v-.2zM115.3 163.1v.8h.2v-.8zM115.3 162.4v.2h.2v-.2zM115.3 161v.8h.2v-.8zM115.4 160.2v.2h.1v-.2zM115.4 158.9v.7l.2 .1v-.8zM115.4 158.1v.2h.2v-.2zM115.4 156.7v.8h.2v-.8zM115.4 156v.2h.2v-.2zM115.4 154.6v.8h.2v-.8zM115.4 153.8v.2h.2v-.2zM115.4 152.5v.8h.2v-.8zM115.4 151.7v.2h.2v-.2zM115.5 150.4v.7h.1l.1-.7zM115.5 149.6v.2h.2v-.2zM115.5 148.2v.8h.2v-.8zM115.5 147.4v.2h.2v-.2z" fill="#010101"/>
<g fill="none" stroke="#010101" stroke-width=".21">
<path d="M115.4 158.9h.2v.8l-.2-.1zM115.4 158.1h.2v.2h-.2zM115.4 156.7h.2v.8h-.2zM115.4 156h.2v.2h-.2zM115.4 154.6h.2v.8h-.2zM115.4 153.8h.2v.2h-.2zM115.4 152.5h.2v.8h-.2zM115.4 151.7h.2v.2h-.2zM115.5 150.4h.2l-.1 .7h-.1zM115.5 149.6h.2v.2h-.2zM115.5 148.2h.2v.8h-.2zM115.5 147.4h.2v.2h-.2z"/>
<path d="M115.3 167.4h.2v.8h-.2zM115.3 166.6h.2v.2h-.2zM115.3 165.3h.2v.7h-.2zM115.3 164.5h.2v.2h-.2zM115.3 163.1h.2v.8h-.2zM115.3 162.4h.2v.2h-.2zM115.3 161h.2v.8h-.2zM115.4 160.2h.1v.2h-.1z"/>
</g>
<path d="M110.3 167.6v.8h.2v-.8zM110.3 166.8v.2h.2v-.1zM110.4 165.5l-.1 .8h.2v-.8zM110.4 164.7v.2h.2v-.2zM110.4 163.4v.7h.2v-.7zM110.4 162.6v.2h.2v-.2zM110.4 161.2v.8h.2v-.8zM110.4 160.5v.2h.2v-.2zM110.4 159.1v.8h.2v-.8zM110.4 158.3v.2h.2v-.2zM110.5 157l-.1 .7h.2v-.7zM110.5 156.2v.2h.2v-.2zM110.5 154.8v.8h.2v-.8zM110.5 154.1v.2h.2v-.2zM110.5 152.7v.8h.2v-.8zM110.5 151.9v.2h.2v-.2zM110.5 150.6v.8h.2v-.8zM110.5 149.8v.2h.2v-.2zM110.5 148.4v.8h.2v-.7zM110.6 147.7v.2h.1v-.2z" fill="#010101"/>
<g fill="none" stroke="#010101" stroke-width=".21">
<path d="M110.4 159.1h.2v.8h-.2zM110.4 158.3h.2v.2h-.2zM110.5 157h.1v.7h-.2zM110.5 156.2h.2v.2h-.2zM110.5 154.8h.2v.8h-.2zM110.5 154.1h.2v.2h-.2zM110.5 152.7h.2v.8h-.2zM110.5 151.9h.2v.2h-.2zM110.5 150.6h.2v.8h-.2zM110.5 149.8h.2v.2h-.2zM110.5 148.4l.2 .1v.7h-.2zM110.6 147.7h.1v.2h-.1z"/>
<path d="M110.3 167.6h.2v.8h-.2zM110.3 166.8l.2 .1v.1h-.2zM110.4 165.5h.1v.8h-.2zM110.4 164.7h.2v.2h-.2zM110.4 163.4h.2v.7h-.2zM110.4 162.6h.2v.2h-.2zM110.4 161.2h.2v.8h-.2zM110.4 160.5h.2v.2h-.2z"/>
</g>
<path d="M111.4 148.7v.2h2.9v-.2zM110.1 148.8l1.6 .8v-1.6zM114 148v1.6l1.6-.8z" fill="#010101"/>
<path d="M110.1 148.8l1.6-.8v1.6zM111.4 148.7h2.9v.2h-2.9zM114 148l1.6 .8-1.6 .8z" fill="none" stroke="#010101" stroke-width=".21"/>
<path d="M99.6 167.9h.8v.2h-.8zM101 167.9h.2v.2h-.2zM101.7 167.9h.8v.2h-.8zM103.1 167.9h.2v.2h-.2zM103.9 167.9h.7v.2h-.7zM105.2 167.9h.2v.2h-.2zM106 168h.8v.2l-.8-.1zM107.4 168h.1v.2h-.1zM108.1 168h.8v.2h-.8zM109.5 168h.2v.2h-.2zM110.3 168h.7v.2h-.7zM111.6 168h.2v.2h-.2zM112.4 168h.8v.2h-.8zM113.7 168h.2v.2h-.2zM114.5 168h.7v.2h-.7z" fill="#010101"/>
<g fill="none" stroke="#010101" stroke-width=".21">
<path d="M99.6 167.9h.8v.2h-.8zM101 167.9h.2v.2h-.2zM101.7 167.9h.8v.2h-.8zM103.1 167.9h.2v.2h-.2zM103.9 167.9h.7v.2h-.7zM105.2 167.9h.2v.2h-.2zM106 168h.8v.2l-.8-.1zM107.4 168h.1v.2h-.1zM108.1 168h.8v.2h-.8zM109.5 168h.2v.2h-.2zM110.3 168h.7v.2h-.7zM111.6 168h.2v.2h-.2z"/>
<path d="M112.4 168h.8v.2h-.8zM113.7 168h.2v.2h-.2zM114.5 168h.7v.2h-.7z"/>
</g>
<path d="M99.9 162.2h.8v.2h-.8zM101.3 162.2h.2v.2h-.2zM102.1 162.2h.7v.2h-.7zM103.4 162.2h.2v.2h-.2zM104.2 162.3h.8v.2h-.8zM105.5 162.3h.2v.2h-.2zM106.3 162.3h.8v.2h-.8zM107.7 162.3h.2v.2h-.2zM108.5 162.3l.7 .1v.2l-.8-.1zM109.8 162.4h.2v.2h-.2zM110.6 162.4h.8v.2h-.8zM111.9 162.4h.2v.2h-.2zM112.7 162.4h.8v.2h-.8zM114.1 162.5h.2v.2l-.2-.1zM114.8 162.5h.6v.2h-.6z" fill="#010101"/>
<g fill="none" stroke="#010101" stroke-width=".21">
<path d="M99.9 162.2h.8v.2h-.8zM101.3 162.2h.2v.2h-.2zM102.1 162.2h.7v.2h-.7zM103.4 162.2h.2v.2h-.2zM104.2 162.3h.8v.2h-.8zM105.5 162.3h.2v.2h-.2zM106.3 162.3h.8v.2h-.8zM107.7 162.3h.2v.2h-.2zM108.5 162.3l.7 .1v.2l-.8-.1zM109.8 162.4h.2v.2h-.2zM110.6 162.4h.8v.2h-.8zM111.9 162.4h.2v.2h-.2z"/>
<path d="M112.7 162.4h.8v.2h-.8zM114.1 162.5h.2v.2l-.2-.1zM114.8 162.5h.6v.2h-.6z"/>
</g>
<path d="M108.8 164.1h.2v2.5h-.2zM108.9 162.8l.8 1.6h-1.6zM108.1 166.4h1.6l-.8 1.6z" fill="#010101"/>
<path d="M108.1 166.4h1.6l-.8 1.6zM108.8 164.1h.2v2.5h-.2zM108.9 162.8l.8 1.6h-1.6zM154.5 161.7l-71.3 .4M156.1 168.4l-71.3 .4" fill="none" stroke="#010101" stroke-width=".21"/>
<path d="M93.3 167.9h.2l2.5 18.6-.2 .1zM93.2 166.6l1 1.5-1.6 .2z" fill="#010101"/>
<path d="M93.2 166.6l1 1.5-1.6 .2zM93.3 167.9h.2l2.5 18.6-.2 .1zM89.9 186.5h6.1" fill="none" stroke="#010101" stroke-width=".21"/>
<path d="M15 30.5h180" fill="none" stroke="#39a9dc" stroke-width="1"/>
<g fill="#001e41">
<path d="M17.1 20.7l.9-.4 8.4 .1-.3 .8h-7.4a1.4 1.4 0 0 0-1.3 .8 1.4 1.4 0 0 0 .2 1.5l1.4 1.3v.4l-4 .1 1.6-4.1z"/>
<path d="M24 22.4h1.6l-1.3 3.1a1.54 1.54 0 0 1-1.4 .9l-.6-.1z"/>
<path d="M18.5 22.4h4.2l-1.6 4h-1.7a1.48 1.48 0 0 0 .4-2.4l-1.3-1.2z"/>
</g>
<g fill="#39a9dc">
<path d="M0 288.4h210v8.6h-210z" fill-rule="evenodd"/>
<path d="M-.1 288.4h210.2v4.4h-210.2z" fill-rule="evenodd"/>
</g>
<path d="M0 287.7h210" fill="none" stroke="#002052" stroke-width="1.4"/>
<text font-size="4.2" fill="#39a9dc" x="159" y="23.5">MLPF-WB55-01E3</text>
<text font-size="4.1" x="130.1" y="54.8">Top view (pads down)</text>
<g font-size="3.2" fill="#39a9dc">
<text x="46" y="44.9">Figure 10. Marking</text>
<text x="135.5" y="45.8">Figure 11. Top view</text>
<text x="91.3" y="129.9">Figure 12. Tape and reel outline</text>
</g>
<g font-size="3.2" fill="#002052">
<text x="35" y="116.3">More packing information is available in the application note:</text>
<text x="35" y="121.1">•</text>
<text x="42.5" y="121.1">AN2348 Flip-Chip: “Package description and recommendations for use</text>
</g>
<g font-size="3.2" fill="#010101">
<text x="110.4" y="141.5">P0</text>
<text x="144.5" y="141.5">Ø D0</text>
<text x="111.2" y="147.1">A0</text>
<text x="173.4" y="159.1">F</text>
<text x="77.7" y="164.8">W</text>
<text x="103.8" y="166.4">B0</text>
<text x="61.7" y="180.8">K0</text>
<text x="103.2" y="181.6">P1</text>
<text x="130.6" y="181.6">P2</text>
<text x="157.7" y="181.6">Ø D1</text>
</g>
<text font-size="2.8" fill="#002052" x="146.5" y="27.5">Bumpless CSP package information</text>
<g font-size="2.8" fill="#010101">
<text x="54.7" y="143.3">Pin 1 located according to EIA-481</text>
<text x="111.2" y="194.7">User direction of unreeling</text>
</g>
<g font-size="2.7" fill="#010101">
<text x="70.2" y="202.9">Note:</text>
<text x="89.6" y="202.9">Pocket dimensions are not on scale</text>
<text x="89.6" y="206.1">Pocket shape may vary depending on package</text>
</g>
<g font-size="2.5" fill="#fff">
<text x="15" y="291.6">DS12804 - Rev 2</text>
<text x="183.7" y="291.9">page 6/13</text>
</g>
<text font-size="2.2" fill="#010101" x="69.1" y="186">0.03 RAISED CROSS-BAR</text>
<g font-size="2" fill="#010101">
<text x="138.7" y="64.4">OUT</text>
<text x="152.7" y="64.4">GND3</text>
<text x="138.1" y="81.6">GND4</text>
<text x="152.7" y="81.6">GND2</text>
<text x="139.8" y="98.5">IN</text>
<text x="152.7" y="98.5">GND1</text>
</g>
</svg>
